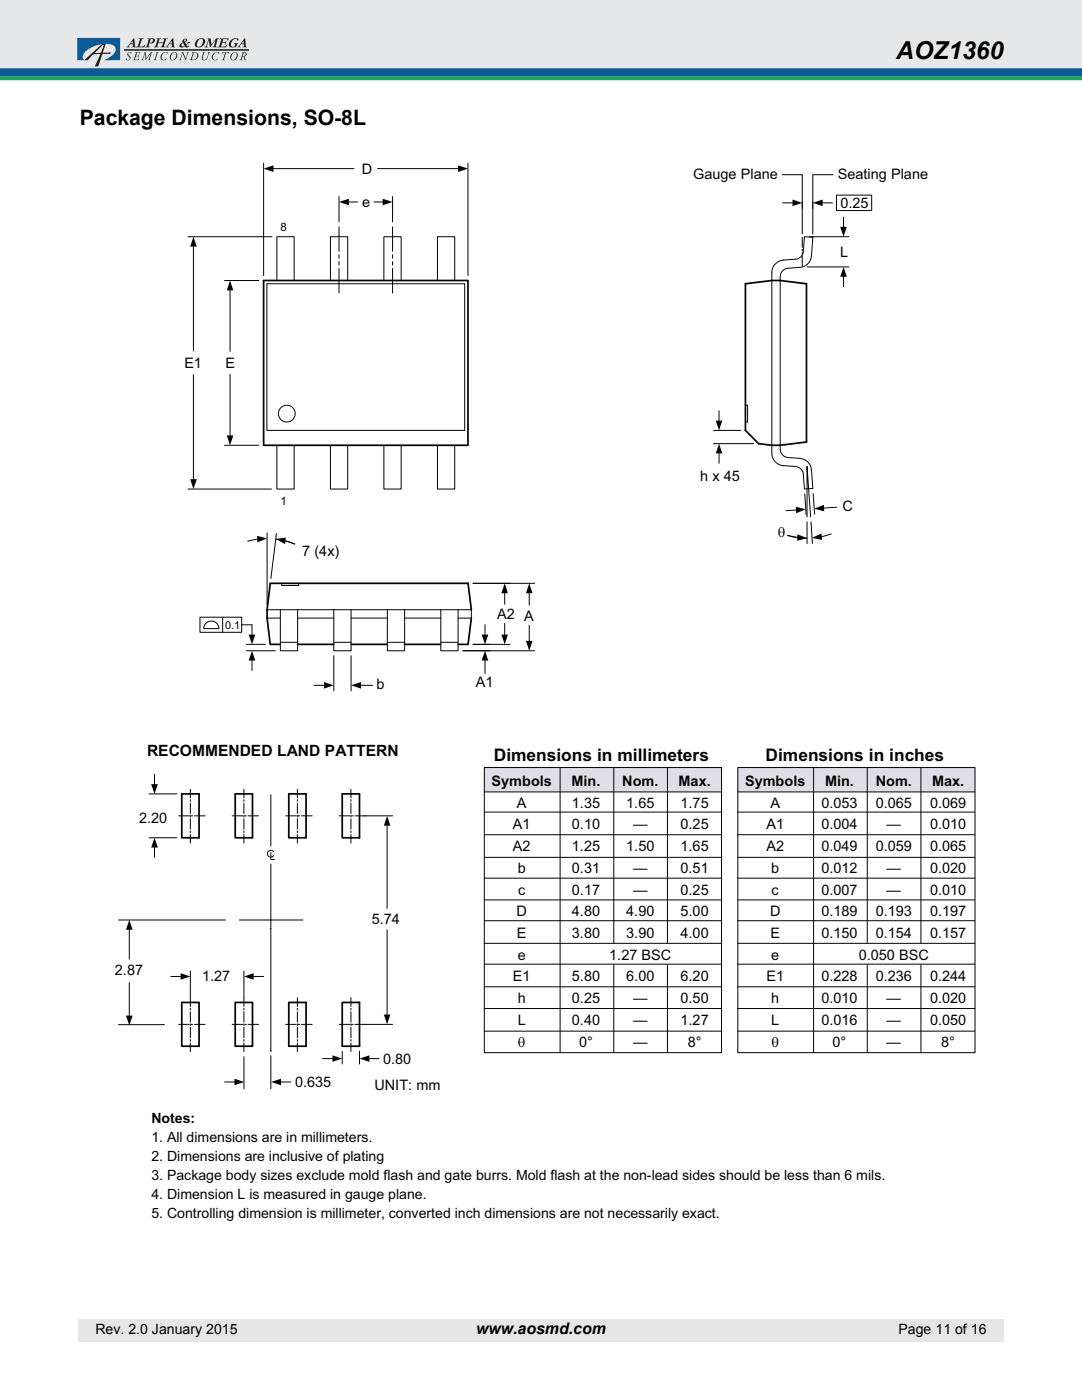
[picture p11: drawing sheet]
<svg xmlns="http://www.w3.org/2000/svg" width="216mm" height="279mm" viewBox="0 0 216 279" stroke-linecap="round" stroke-linejoin="round" font-family="sans-serif">
<path d="M-.1 14.4h216" fill="none" stroke="#0d5994" stroke-width="1.8" stroke-linecap="butt"/>
<path d="M-.1 -.1h216v13.7h-216z" fill="#e6e7e9"/>
<g fill="#232122">
<path d="M27.7 7.6h.9a1.05 1.05 0 0 0-.5 1l-.3 .7h.7l.5-.4-.2 .5h-1.7a.6 .6 0 0 0 .5-.6l.3-1z"/>
<path d="M29.5 7.6l.4 .1a.68 .68 0 0 1 1 .3l-.4 .6a.32 .32 0 0 1-.3 .1 .32 .32 0 0 1-.2-.2 .36 .36 0 0 0 .5-.3 .36 .36 0 0 0-.4-.3l-.5 1.4h.3v.1l-.9 .1 .1-.2a1.91 1.91 0 0 0 .6-1.5l-.3-.1z"/>
<path d="M31.3 7.7h.9l-.4 .1-.1 .7 .9-.1 .2-.6-.2-.1h.9l-.4 .2-.4 1.4 .2 .1h-.9l.3-.1 .2-.7h-.1h-.8l-.2 .7 .2 .1h-.9l.3-.1 .3-1 .1-.5z"/>
<path d="M41.4 7.7h.6l.2 1.2 .8-1.1a.48 .48 0 0 1 .7-.1l-.3 .2-.4 1.4 .2 .2-.9-.1 .4-.2 .3-1.2-1.1 1.5h-.1l-.1-1.5-.4 1.2 .2 .3h-.7l.4-.4 .3-1 .1-.3z"/>
<path d="M43.9 7.7h1.7l-.1 .4-.2-.3h-.7l-.3 .7h.5l.4-.3-.2 .7-.2-.3h-.5l-.1 .7a1.17 1.17 0 0 0 1.1-.4l-.2 .6h-1.7l.4-.3 .4-1.3-.3-.1z"/>
<path d="M46.1 8a1.31 1.31 0 0 1 1.5-.2l-.2 .3a.58 .58 0 0 0-.6-.3 .58 .58 0 0 0-.5 .4 .66 .66 0 0 0 .1 1.2 .49 .49 0 0 0 .6-.6l-.2-.2h.8l-.2 .1a.94 .94 0 0 1-.8 .8 .94 .94 0 0 1-1-.6l.1-.4z"/>
<path d="M25.5 10.5h.7l-.1 .3a.31 .31 0 0 0-.3-.3 .31 .31 0 0 0-.3 .3 .31 .31 0 0 0 .3 .3 .49 .49 0 0 1 .1 .8 .49 .49 0 0 1-.8-.2l.1-.1a.35 .35 0 0 0 .5 .3 .35 .35 0 0 0 0-.6 .49 .49 0 0 1-.2-.8z"/>
<path d="M27 10.4h1l-.1 .4-.1-.3h-.5l-.1 .6 .5-.1-.1 .4-.1-.2h-.4l-.1 .4-.1 .2 .2 .1h.4l.2-.2-.1 .3h-1.1l.3-.2 .3-1.2z"/>
<path d="M28.7 10.4h.4l.1 1.2 .9-1.2h.4l-.2 .2-.3 1-.1 .3 .2 .1h-.6l.2-.1 .4-1.2-1 1.3-.2-1.3-.4 1.2 .2 .1h-.5l.2-.2 .4-1.1z"/>
<path d="M31.1 10.4l.6 .1-.2 .1-.4 1.1-.1 .2 .2 .1h-.6l.3-.2 .3-1.2z"/>
<path d="M32.4 10.7l.4-.3h.5l.2 .1-.1 .2a.61 .61 0 0 0-.7-.2 .61 .61 0 0 0-.4 .6 .54 .54 0 0 0 .2 .8 .54 .54 0 0 0 .7-.3 .62 .62 0 0 1-.5 .5 .62 .62 0 0 1-.6-.4l-.1-.5z"/>
<path d="M36.2 10.4h.4l.5 1.3 .3-1.1-.2-.1h.6l-.3 .1-.4 1.4-.7-1.4-.3 1.3 .2 .1h-.6l.3-.2 .3-1v-.3z"/>
<path d="M40.4 10.4l.6 .1-.3 .1-.2 .7a.45 .45 0 0 0 .3 .7 .45 .45 0 0 0 .5-.5l.3-.9-.2-.1 .5-.1-.2 .3a1.24 1.24 0 0 1-.9 1.3 .45 .45 0 0 1-.5-.1 .45 .45 0 0 1 0-.5l.2-.8z"/>
<path d="M42.6 10.7l.6-.3 .6 .1-.2 .3v-.2a.79 .79 0 0 0-1 .3 .79 .79 0 0 0 .2 1.1l.4-.1 .3-.3a.62 .62 0 0 1-.7 .4 .62 .62 0 0 1-.5-.4v-.4z"/>
<path d="M44.4 10.4h1.3l-.1 .4-.1-.3h-.4l-.4 1.4 .2 .1h-.6l.2-.2 .4-1.2-.4-.1-.2 .2z"/>
<path d="M26.7 7.6h.1l.1 1.4 .2 .5-.9-.1 .3-.1v-.5h-.5l-.3 .5h.2v.1l-.7 .1 .3-.3zM26.4 8.1l-.3 .6h.4z"/>
<path d="M34.4 7.6h.2l.1 1.6 .2 .3-.9-.1 .3-.1v-.5h-.5l-.3 .5 .2 .1-.7 .1 .3-.3zM34.2 8.1l-.3 .6h.4z"/>
<path d="M36.5 7.9a.41 .41 0 0 1 .5-.2 .41 .41 0 0 1 .3 .5l-.4 .2 .3 .5 .3-.3-.1-.2h.6l-.8 .6 .2 .2h.4a.5 .5 0 0 1-.9 .1 .62 .62 0 0 1-.6 .2 .62 .62 0 0 1-.5-.4l.2-.4 .5-.2-.1-.3zM36.3 8.7a.31 .31 0 0 0 0 .5 .31 .31 0 0 0 .5-.1l-.3-.5zM36.8 7.9a.18 .18 0 0 0 0 .3 .18 .18 0 0 0 .3-.1l-.1-.2z"/>
<path d="M39.3 8a.94 .94 0 0 1 1.6 .1 1.22 1.22 0 0 1-.6 1.2 1.22 1.22 0 0 1-1.4-.2 1.16 1.16 0 0 1 .4-1.1zM39.7 7.9l-.3 .6a.53 .53 0 0 0 .1 .8 .53 .53 0 0 0 .8-.3 .97 .97 0 0 0 .1-1.2h-.4z"/>
<path d="M48.8 7.6h.1l.1 1a.6 .6 0 0 0 .3 .8h-1l.3-.1v-.5h-.5l-.3 .5 .2 .1-.7 .1 .4-.3zM48.6 8.1l-.4 .6h.4z"/>
<path d="M34.3 10.6a.7 .7 0 0 1 1 .1 .7 .7 0 0 1-.2 1 .7 .7 0 0 1-1.1 .2 .7 .7 0 0 1 .1-1.1zM34.5 10.6a.76 .76 0 0 0 0 1.4 .91 .91 0 0 0 .4-1.5z"/>
<path d="M38.3 10.5a.85 .85 0 0 1 .9 0 .85 .85 0 0 1 .4 .8 1.29 1.29 0 0 1-1.7 .7l.2-.1 .3-1.2zM38.7 10.5l-.4 1.3a.73 .73 0 0 0 .9-.3 .73 .73 0 0 0-.3-1z"/>
<path d="M46.3 10.6a.73 .73 0 0 1 1.1 .2 .73 .73 0 0 1-.4 1.1 .73 .73 0 0 1-1-.3 .73 .73 0 0 1 .3-1zM46.5 10.6a.75 .75 0 0 0-.4 .7 .75 .75 0 0 0 .4 .7 .9 .9 0 0 0 .5-1.5z"/>
<path d="M48.3 10.5l.5-.1a.41 .41 0 0 1 .4 .5 .41 .41 0 0 1-.4 .4l.3 .7-.3-.1-.3-.6-.3 .5 .2 .2h-.6l.2-.2 .4-1.2zM48.6 10.5l-.2 .6a.34 .34 0 0 0 .6-.1 .34 .34 0 0 0-.4-.5z"/>
<path d="M19.3 10.2l1.5-1.3-.7 1.6h-1.1zM16.8 12h.7l.2-.2a2.04 2.04 0 0 1 2.3-1l-1.1 2.5h.7l.8-2.5h1.5l.2-.4-1.6 .1 .6-1.8-.8 .1z"/>
</g>
<path d="M24.8 10h24.8" fill="none" stroke="#232122" stroke-width=".32"/>
<path d="M15.4 7.6h8.6v4.4h-3.2a3.1 3.1 0 0 0 2.3-2.3 1.85 1.85 0 0 0-2.2-.9 5.3 5.3 0 0 0-4.3 2.2l-.1 .6 .3 .4h-1.4z" fill="#18508f"/>
<path d="M-.1 15.7h216" fill="none" stroke="#20a656" stroke-width=".71" stroke-linecap="butt"/>
<path d="M15.6 263.2h184.6v4.5h-184.6z" fill="#e6e6e6"/>
<path d="M22.9 32.2h171.7v211.8h-171.7z" fill="#fff"/>
<g fill="none" stroke="#040503" stroke-width=".2">
<path d="M44.8 56h6.8M45.9 58v12.1M55.2 56v-8.8h3.5v8.8M65.9 56v-8.8h3.5v8.8M76.6 56v-8.8h3.4v8.8M87.3 56v-8.8h3.4v8.8M45.9 74.7v12.2M44.8 88.9h6.8M55.2 88.9v8.7h3.5v-8.7M65.9 88.9v8.7h3.5v-8.7M76.6 88.9v8.7h3.4v-8.7M87.3 88.9v8.7h3.4v-8.7"/>
<path d="M53.3 123.4h2.6M53.3 121.7h40.7v1.7h-2.6M55.9 121.7v8.2h3.5v-8.2M59.4 123.4h7.2M66.6 121.7v8.2h3.5v-8.2M70.1 123.4h7.2M77.3 121.7v8.2h3.4v-8.2M80.7 123.4h7.3M88 121.7v8.2h3.4v-8.2"/>
</g>
<path d="M52.6 56h40.8v32.9h-40.8zM59.4 128.6h7.2M70.1 128.6h7.2M80.7 128.6h7.3M94 121.7l-.6-5.3h-39.5l-.6 5.3v1.7l.6 5.2h2M94 123.4l-.6 5.2h-2" fill="none" stroke="#040503" stroke-width=".35"/>
<g fill="#040503">
<path d="M45.9 56l.7 2h-1.4z"/>
<path d="M45.2 86.9h1.4l-.7 2z"/>
</g>
<path d="M37.5 47.2h16.8M38.6 49.2v20.9M38.6 74.8v20.8M37.5 97.6h16.7" fill="none" stroke="#040503" stroke-width=".2"/>
<g fill="#040503">
<path d="M38.6 47.2l.7 2h-1.4z"/>
<path d="M37.9 95.6h1.4l-.7 2z"/>
</g>
<path d="M52.6 32.6v22.4M54.6 33.7h16M75.3 33.7h16.1M93.4 32.6v22.4" fill="none" stroke="#040503" stroke-width=".2"/>
<g fill="#040503">
<path d="M91.4 33l2 .7-2 .6z"/>
<path d="M52.6 33.7l2-.7v1.3z"/>
</g>
<path d="M94.4 116.4h7.4M100.7 118.4v2.2M94.4 128.6h7.4M100.7 124.4v2.2" fill="none" stroke="#040503" stroke-width=".2"/>
<g fill="#040503">
<path d="M100.7 116.4l.7 2h-1.3z"/>
<path d="M100.1 126.6h1.3l-.7 2z"/>
</g>
<path d="M94.4 116.4h12.3M105.6 118.4v2.4M92.4 129.9h14.3M105.6 124.8v3.1" fill="none" stroke="#040503" stroke-width=".2"/>
<g fill="#040503">
<path d="M105.6 116.4l.7 2h-1.4z"/>
<path d="M104.9 127.9h1.4l-.7 2z"/>
</g>
<path d="M62.7 136.8h2M66.6 130.9v7M70.1 130.9v7M72 136.8h2.4" fill="none" stroke="#040503" stroke-width=".2"/>
<g fill="#040503">
<path d="M64.7 136.1l1.9 .7-1.9 .6z"/>
<path d="M70.1 136.8l1.9-.7v1.3z"/>
</g>
<path d="M161.1 53.3h8.3M161.5 47.2h7.9M162.2 47.2l-.3 3.8a2.45 2.45 0 0 1-2.3 2.4l-2.4 .1a1.7 1.7 0 0 0-1.5 1.7v33.7a1.9 1.9 0 0 0 1.5 2.4l2.4 .2a2.49 2.49 0 0 1 2.3 2.3l.3 3.7-1.7 .1-.2-2.9a1.68 1.68 0 0 0-1.6-1.6l-2.3-.2a2.52 2.52 0 0 1-2.4-2.5v-36a2.48 2.48 0 0 1 2.4-2.5l2.3-.2a1.63 1.63 0 0 0 1.6-1.5l.2-3 1.7 .2M168.3 43.3v2M168.3 55.2v2M39.9 123.2h8.3v3h-8.3zM41 124.5a1.51 1.51 0 0 1 1.7-.5 1.51 1.51 0 0 1 1 1.5h-3zM44.4 123.2v3M48.2 124.7h2.1" fill="none" stroke="#040503" stroke-width=".2"/>
<path d="M148.7 56.6l5.3-.6h1.7l5.2 .6v31.6l-5.2 .7h-1.7l-2.6-.4-2.7-2.6z" fill="none" stroke="#040503" stroke-width=".35"/>
<g fill="#040503">
<path d="M168.3 53.3l.7 1.9h-1.3z"/>
<path d="M167.7 45.3h1.3l-.7 1.9z"/>
</g>
<path d="M160.6 98.6l.3 4.1M162.2 98.5l.4 4.1M158.8 101.8l-1.9 .1M161.7 103.2l-.7-10.1v10.1M167 101.2l-2.6 .2" fill="none" stroke="#040503" stroke-width=".2"/>
<g fill="#040503">
<path d="M158.8 101.1l2 .5-1.9 .8z"/>
<path d="M162.5 101.5l1.9-.8 .1 1.3z"/>
</g>
<path d="M53.3 56.6h39.4v29.3h-39.4zM149.2 80.9v3.3M55.9 128.2h3.5M66.6 128.2h3.5M77.3 128.2h3.4M88 128.2h3.4M92.4 129.9h5.5M94.4 128.6h3.5M96.8 124.7v1.9M96.8 131.8v2.6" fill="none" stroke="#040503" stroke-width=".2"/>
<g fill="#040503">
<path d="M96.1 126.6h1.3l-.6 2z"/>
<path d="M96.8 129.9l.6 1.9h-1.3z"/>
</g>
<path d="M51.3 107.6l-1.9 .4M53.3 106.4v14.3M55 107.6l2 .3 1.8 .7-1.8-.7M55.2 106.5l-1.1 8.9" fill="none" stroke="#040503" stroke-width=".2"/>
<g fill="#040503">
<path d="M55 107.6l2-.3-.1 1.3z"/>
<path d="M51.3 106.9l2 .6-2 .7z"/>
</g>
<path d="M159.1 107.3l-1.9-.4 1.9 .4 1.9 .1M161 104.1v4.4M161.8 104.1l.3 4.3M165.9 106.6l-1.9 .5" fill="none" stroke="#040503" stroke-width=".2"/>
<g fill="#040503">
<path d="M159.1 106.6l1.9 .8-1.9 .5z"/>
<path d="M162 107.4l1.9-1 .1 1.3z"/>
</g>
<g fill="none" stroke="#040503" stroke-width=".2">
<path d="M156.2 40.5h1.9M160.1 40.2v1.4M162.2 40.2v1.4M164.2 40.5h1.9M148.7 80.9h.5M148.7 84.2h.5M56.2 116.4v.4h3.4v-.4"/>
<circle cx="57.2" cy="82.6" r="1.68"/>
</g>
<g fill="#040503">
<path d="M158.1 39.8l2 .7-2 .6z"/>
<path d="M162.2 40.5l2-.7v1.3z"/>
</g>
<g fill="none" stroke="#040503" stroke-width=".2">
<path d="M67.6 39.2v5.1M78.3 39.2v5.1M156.1 34.9h4v11.8M162.2 34.9v11.8M166.9 38.9h7v3.1h-7zM67.6 45.3v4.9M67.6 50.8v.7M67.6 52.2v.7M67.6 53.6v4.9M69.6 40.3h1.8M74.6 40.3h1.8M78.3 45.3v4.9"/>
<path d="M78.3 50.8v.7M78.3 52.2v.7M78.3 53.6v4.9M160.1 47.4v2M160.1 49.7v.4M160.1 50.4v.3M160.1 51.1v2"/>
</g>
<g fill="#040503">
<path d="M67.6 40.3l2-.6v1.3z"/>
<path d="M76.4 39.7l1.9 .6-1.9 .7z"/>
</g>
<path d="M49.2 129.9h5.7M49.2 128.6h3.7M50.3 124.7v1.9M50.3 131.8v2" fill="none" stroke="#040503" stroke-width=".2"/>
<g fill="#040503">
<path d="M50.3 129.9l.6 1.9h-1.3z"/>
<path d="M49.6 126.6h1.3l-.6 2z"/>
</g>
<path d="M142.4 85.9h5.4M142.4 88.5h8M143.5 82v1.9M143.5 90.5v2" fill="none" stroke="#040503" stroke-width=".2"/>
<g fill="#040503">
<path d="M142.8 83.9h1.3l-.6 2z"/>
<path d="M143.5 88.5l.6 2h-1.3z"/>
</g>
<path d="M72.7 162.8h5.6M77.2 164.8v16.5M77.2 185.6v16.9M72.7 204.4h5.6" fill="none" stroke="#040503" stroke-width=".2"/>
<g fill="#040503">
<path d="M77.2 162.8l.7 2h-1.3z"/>
<path d="M76.6 202.5h1.3l-.7 1.9z"/>
</g>
<path d="M34.1 194.9h1.9M38 193.8v5.3M48.7 193.8v5.3M50.6 194.9h2" fill="none" stroke="#040503" stroke-width=".2"/>
<g fill="#040503">
<path d="M36 194.2l2 .7-2 .6z"/>
<path d="M48.7 194.9l1.9-.7v1.3z"/>
</g>
<g fill="none" stroke="#040503" stroke-width=".2">
<path d="M38 157.5v1.7M38 159.6v.3M48.7 157.5v1.7M48.7 159.6v.3M59.3 157.5v1.7M59.3 159.6v.3M70 157.5v1.7M70 159.6v.3M35.7 162.8h2.1M38 160.3v2.1M38 162.7v.4M38 163.4v2.1"/>
<path d="M38 165.8v.4M38 166.5v1.8M38.1 162.8h.4M38.8 162.8h2.1M46.3 162.8h2.2M48.7 160.3v2.1M48.7 162.7v.4M48.7 163.4v2.1M48.7 165.8v.4M48.7 166.5v1.8M48.8 162.8h.3M49.5 162.8h2.1"/>
<path d="M57 162.8h2.1M59.3 160.3v2.1M59.3 162.7v.4M59.3 163.4v2.1M59.3 165.8v.4M59.3 166.5v1.8M59.5 162.8h.3M60.2 162.8h2.1M67.7 162.8h2.1M70 160.3v2.1M70 162.7v.4M70 163.4v2.1"/>
<path d="M70 165.8v.4M70 166.5v1.8M70.1 162.8h.4M70.8 162.8h2.1M38 199.1v1.8M48.7 199.1v1.8M59.3 199.1v1.8M70 199.1v1.8M35.7 204.4h2.1M38 201.2v.4M38 201.9v2.1M38 204.3v.4"/>
<path d="M38 205v2.1M38 207.5v.3M38 208.1v1.8M38.1 204.4h.4M38.8 204.4h2.1M46.3 204.4h2.2M48.7 201.2v.4M48.7 201.9v2.1M48.7 204.3v.4M48.7 205v2.1M48.7 207.5v.3M48.7 208.1v1.8"/>
<path d="M48.8 204.4h.3M49.5 204.4h2.1M57 204.4h2.1M59.3 201.2v.4M59.3 201.9v2.1M59.3 204.3v.4M59.3 205v2.1M59.3 207.5v.3M59.3 208.1v1.8M59.5 204.4h.3M60.2 204.4h2.1M64.4 211.3h1.9"/>
<path d="M67.7 204.4h2.1M68.3 209.8v2.6M70 201.2v.4M70 201.9v2.1M70 204.3v.4M70 205v2.1M70 207.5v.3M70 208.1v1.8M70.1 204.4h.4M70.8 204.4h2.1M71.7 209.8v2.6M73.7 211.3h2"/>
</g>
<g fill="#040503">
<path d="M66.3 210.6l2 .7-2 .6z"/>
<path d="M71.7 211.3l2-.7v1.3z"/>
</g>
<path d="M29.7 158.4h5.6M30.8 154.5v2M29.7 167.2h5.6M30.8 169.1v2" fill="none" stroke="#040503" stroke-width=".2"/>
<g fill="#040503">
<path d="M30.2 156.5h1.3l-.7 1.9z"/>
<path d="M30.8 167.2l.7 1.9h-1.3z"/>
</g>
<path d="M25.8 185.6v5.8" fill="none" stroke="#040503" stroke-width=".2"/>
<path d="M25.8 183.6l.7 2h-1.4z" fill="#040503"/>
<path d="M25.8 196.1v6.6" fill="none" stroke="#040503" stroke-width=".2"/>
<path d="M25.1 202.7h1.4l-.7 1.9z" fill="#040503"/>
<path d="M36.3 158.4h3.4v8.8h-3.4zM46.9 158.4h3.5v8.8h-3.5zM57.6 158.4h3.5v8.8h-3.5zM68.3 158.4h3.4v8.8h-3.4zM36.3 200.1h3.4v8.7h-3.4zM46.9 200.1h3.5v8.7h-3.5zM57.6 200.1h3.5v8.7h-3.5zM68.3 200.1h3.4v8.7h-3.4z" fill="none" stroke="#040503" stroke-width=".35"/>
<path d="M96.6 153.2h47.4v4.8h-47.4z" fill="#dfdee8"/>
<path d="M96.6 158h47.3M111.8 153.2v56.9M122.5 153.2v35M133.2 153.2v35M96.6 162.1h47.3M122.5 192.6v17.5M133.2 192.6v17.5M44.8 215.9h2M56.1 215.9h1.9" fill="none" stroke="#040503" stroke-width=".2"/>
<g fill="#040503">
<path d="M46.8 215.3l1.9 .6-1.9 .7z"/>
<path d="M54.1 215.9l2-.6v1.3z"/>
</g>
<path d="M162.2 34.9h4M96.6 153.2h47.4v56.9h-47.4zM96.6 166.6h47.3M96.6 171.1h47.3M96.6 175.3h47.3M96.6 179.6h47.3M96.6 183.7h47.3M96.6 188.3h47.3M96.6 192.4h47.3M96.6 196.9h47.3M96.6 201.3h47.3M96.6 205.8h47.3" fill="none" stroke="#040503" stroke-width=".2"/>
<path d="M147.2 153.2h47.4v4.8h-47.4z" fill="#dfdee8"/>
<g fill="none" stroke="#040503" stroke-width=".2">
<path d="M147.2 158h47.3M147.2 153.2h47.4v56.9h-47.4zM162.3 153.2v56.9M173.1 153.2v35M183.8 153.2v35M54 170.1v1.4h.7M54.6 170a.68 .68 0 0 0-1-.1 .68 .68 0 0 0 0 1 .68 .68 0 0 0 1-.1M147.2 166.6h47.3M147.2 171.1h47.3M147.2 175.3h47.3M147.2 179.6h47.3M147.2 162.1h47.3"/>
<path d="M23.7 183.6h21.3M147.2 183.7h47.3M147.2 188.3h47.3M147.2 192.4h47.3M147.2 196.9h47.3M173.1 192.6v17.5M183.8 192.6v17.5M23.7 204.5h9.1M48.7 210.9v6.4M54 210.7v6.6M147.2 201.3h47.3M147.2 205.8h47.3"/>
<circle cx="54" cy="209.7" r=".05"/>
</g>
<path d="M54 168.8v-10.2M54 185.3v-12.9M54 185.3v24.4M60.5 183.6h-12.7" fill="none" stroke="#040503" stroke-width=".2" stroke-dasharray="594.2 99 99 99"/>
<text font-size="4.9" x="178.8" y="11.7">AOZ1360</text>
<text font-size="4.2" x="15.9" y="25">Package Dimensions, SO-8L</text>
<g font-size="3.5" fill="#040503">
<text x="98.5" y="151.8">Dimensions in millimeters</text>
<text x="152.8" y="151.8">Dimensions in inches</text>
</g>
<text font-size="3.2" x="95" y="266.2">www.aosmd.com</text>
<text font-size="3.1" fill="#040503" x="29.3" y="150.9">RECOMMENDED LAND PATTERN</text>
<g font-size="2.9" fill="#040503">
<text x="72.2" y="34.7">D</text>
<text x="138.3" y="35.8">Gauge Plane</text>
<text x="167.2" y="35.8">Seating Plane</text>
<text x="72.2" y="41.4">e</text>
<text x="167.7" y="41.6">0.25</text>
<text x="167.6" y="51.3">L</text>
<text x="36.8" y="73.4">E1</text>
<text x="45" y="73.4">E</text>
<text x="139.7" y="95.9">h x 45</text>
<text x="168.1" y="101.9">C</text>
<text x="155.2" y="107.1">θ</text>
<text x="60.3" y="110.9">7 (4x)</text>
<text x="99.2" y="123.5">A2 A</text>
<text x="75.1" y="137.5">b</text>
<text x="95" y="137.2">A1</text>
<text x="98.1" y="156.9">Symbols</text>
<text x="103.1" y="161.2">A</text>
<text x="114" y="156.9">Min.</text>
<text x="114.1" y="161.2">1.35</text>
<text x="124.2" y="156.9">Nom.</text>
<text x="125" y="161.2">1.65</text>
<text x="135.4" y="156.9">Max.</text>
<text x="135.8" y="161.2">1.75</text>
<text x="148.7" y="156.9">Symbols</text>
<text x="153.7" y="161.2">A</text>
<text x="163.9" y="161.2">0.053</text>
<text x="164.6" y="156.9">Min.</text>
<text x="174.7" y="161.2">0.065</text>
<text x="174.7" y="156.9">Nom.</text>
<text x="185.6" y="161.2">0.069</text>
<text x="186" y="156.9">Max.</text>
<text x="27.8" y="164.2">2.20</text>
<text x="102.3" y="165.5">A1</text>
<text x="114.1" y="165.5">0.10</text>
<text x="126.3" y="165.5">—</text>
<text x="135.8" y="165.5">0.25</text>
<text x="152.9" y="165.5">A1</text>
<text x="163.9" y="165.5">0.004</text>
<text x="176.9" y="165.5">—</text>
<text x="185.6" y="165.5">0.010</text>
<text x="102.3" y="169.9">A2</text>
<text x="114.1" y="169.9">1.25</text>
<text x="125" y="169.9">1.50</text>
<text x="135.8" y="169.9">1.65</text>
<text x="152.9" y="169.9">A2</text>
<text x="163.9" y="169.9">0.049</text>
<text x="174.7" y="169.9">0.059</text>
<text x="185.6" y="169.9">0.065</text>
<text x="103.3" y="174.2">b</text>
<text x="103.4" y="178.5">c</text>
<text x="114.1" y="174.2">0.31</text>
<text x="114.1" y="178.5">0.17</text>
<text x="126.3" y="174.2">—</text>
<text x="126.3" y="178.5">—</text>
<text x="135.8" y="174.2">0.51</text>
<text x="135.8" y="178.5">0.25</text>
<text x="153.9" y="174.2">b</text>
<text x="154" y="178.5">c</text>
<text x="163.9" y="174.2">0.012</text>
<text x="163.9" y="178.5">0.007</text>
<text x="176.9" y="174.2">—</text>
<text x="176.9" y="178.5">—</text>
<text x="185.6" y="174.2">0.020</text>
<text x="185.6" y="178.5">0.010</text>
<text x="74.2" y="184.4">5.74</text>
<text x="103.1" y="182.9">D</text>
<text x="114.1" y="182.9">4.80</text>
<text x="125" y="182.9">4.90</text>
<text x="135.8" y="182.9">5.00</text>
<text x="153.6" y="182.9">D</text>
<text x="163.9" y="182.9">0.189</text>
<text x="174.7" y="182.9">0.193</text>
<text x="185.6" y="182.9">0.197</text>
<text x="103.1" y="187.2">E</text>
<text x="103.3" y="191.5">e</text>
<text x="114.1" y="187.2">3.80</text>
<text x="121.6" y="191.5">1.27 BSC</text>
<text x="125" y="187.2">3.90</text>
<text x="135.8" y="187.2">4.00</text>
<text x="153.7" y="187.2">E</text>
<text x="153.9" y="191.5">e</text>
<text x="163.9" y="187.2">0.150</text>
<text x="171.3" y="191.5">0.050 BSC</text>
<text x="174.7" y="187.2">0.154</text>
<text x="185.6" y="187.2">0.157</text>
<text x="22.9" y="194.6">2.87</text>
<text x="40.3" y="195.7">1.27</text>
<text x="102.3" y="195.9">E1</text>
<text x="114.1" y="195.9">5.80</text>
<text x="125" y="195.9">6.00</text>
<text x="135.8" y="195.9">6.20</text>
<text x="152.9" y="195.9">E1</text>
<text x="163.9" y="195.9">0.228</text>
<text x="174.7" y="195.9">0.236</text>
<text x="185.6" y="195.9">0.244</text>
<text x="103.3" y="200.2">h</text>
<text x="114.1" y="200.2">0.25</text>
<text x="126.3" y="200.2">—</text>
<text x="135.8" y="200.2">0.50</text>
<text x="153.9" y="200.2">h</text>
<text x="163.9" y="200.2">0.010</text>
<text x="176.9" y="200.2">—</text>
<text x="185.6" y="200.2">0.020</text>
<text x="103.3" y="204.5">L</text>
<text x="103.4" y="208.9">θ</text>
<text x="114.1" y="204.5">0.40</text>
<text x="115.6" y="208.9">0°</text>
<text x="126.3" y="204.5">—</text>
<text x="126.3" y="208.9">—</text>
<text x="135.8" y="204.5">1.27</text>
<text x="137.2" y="208.9">8°</text>
<text x="153.9" y="204.5">L</text>
<text x="153.9" y="208.9">θ</text>
<text x="163.9" y="204.5">0.016</text>
<text x="166.1" y="208.9">0°</text>
<text x="176.9" y="204.5">—</text>
<text x="176.9" y="208.9">—</text>
<text x="185.6" y="204.5">0.050</text>
<text x="187.8" y="208.9">8°</text>
<text x="76.5" y="212.3">0.80</text>
<text x="58.9" y="217">0.635</text>
<text x="74.7" y="217.5">UNIT: mm</text>
</g>
<g font-size="2.8" fill="#040503">
<text x="30.2" y="224.1">Notes:</text>
<text x="30.2" y="227.9">1. All dimensions are in millimeters.</text>
<text x="30.2" y="231.7">2. Dimensions are inclusive of plating</text>
<text x="30.2" y="235.5">3. Package body sizes exclude mold flash and gate burrs. Mold flash at the non-lead sides should be less than 6 mils.</text>
<text x="30.2" y="239.3">4. Dimension L is measured in gauge plane.</text>
<text x="30.2" y="243.1">5. Controlling dimension is millimeter, converted inch dimensions are not necessarily exact.</text>
</g>
<g font-size="2.8">
<text x="19" y="266.2">Rev. 2.0 January 2015</text>
<text x="179.3" y="266.2">Page 11 of 16</text>
</g>
<g font-size="2.3" fill="#040503">
<text x="56" y="46.1">8</text>
<text x="56" y="100.8">1</text>
</g>
<text font-size="2.2" fill="#040503" x="44.9" y="125.5">0.1</text>
</svg>
